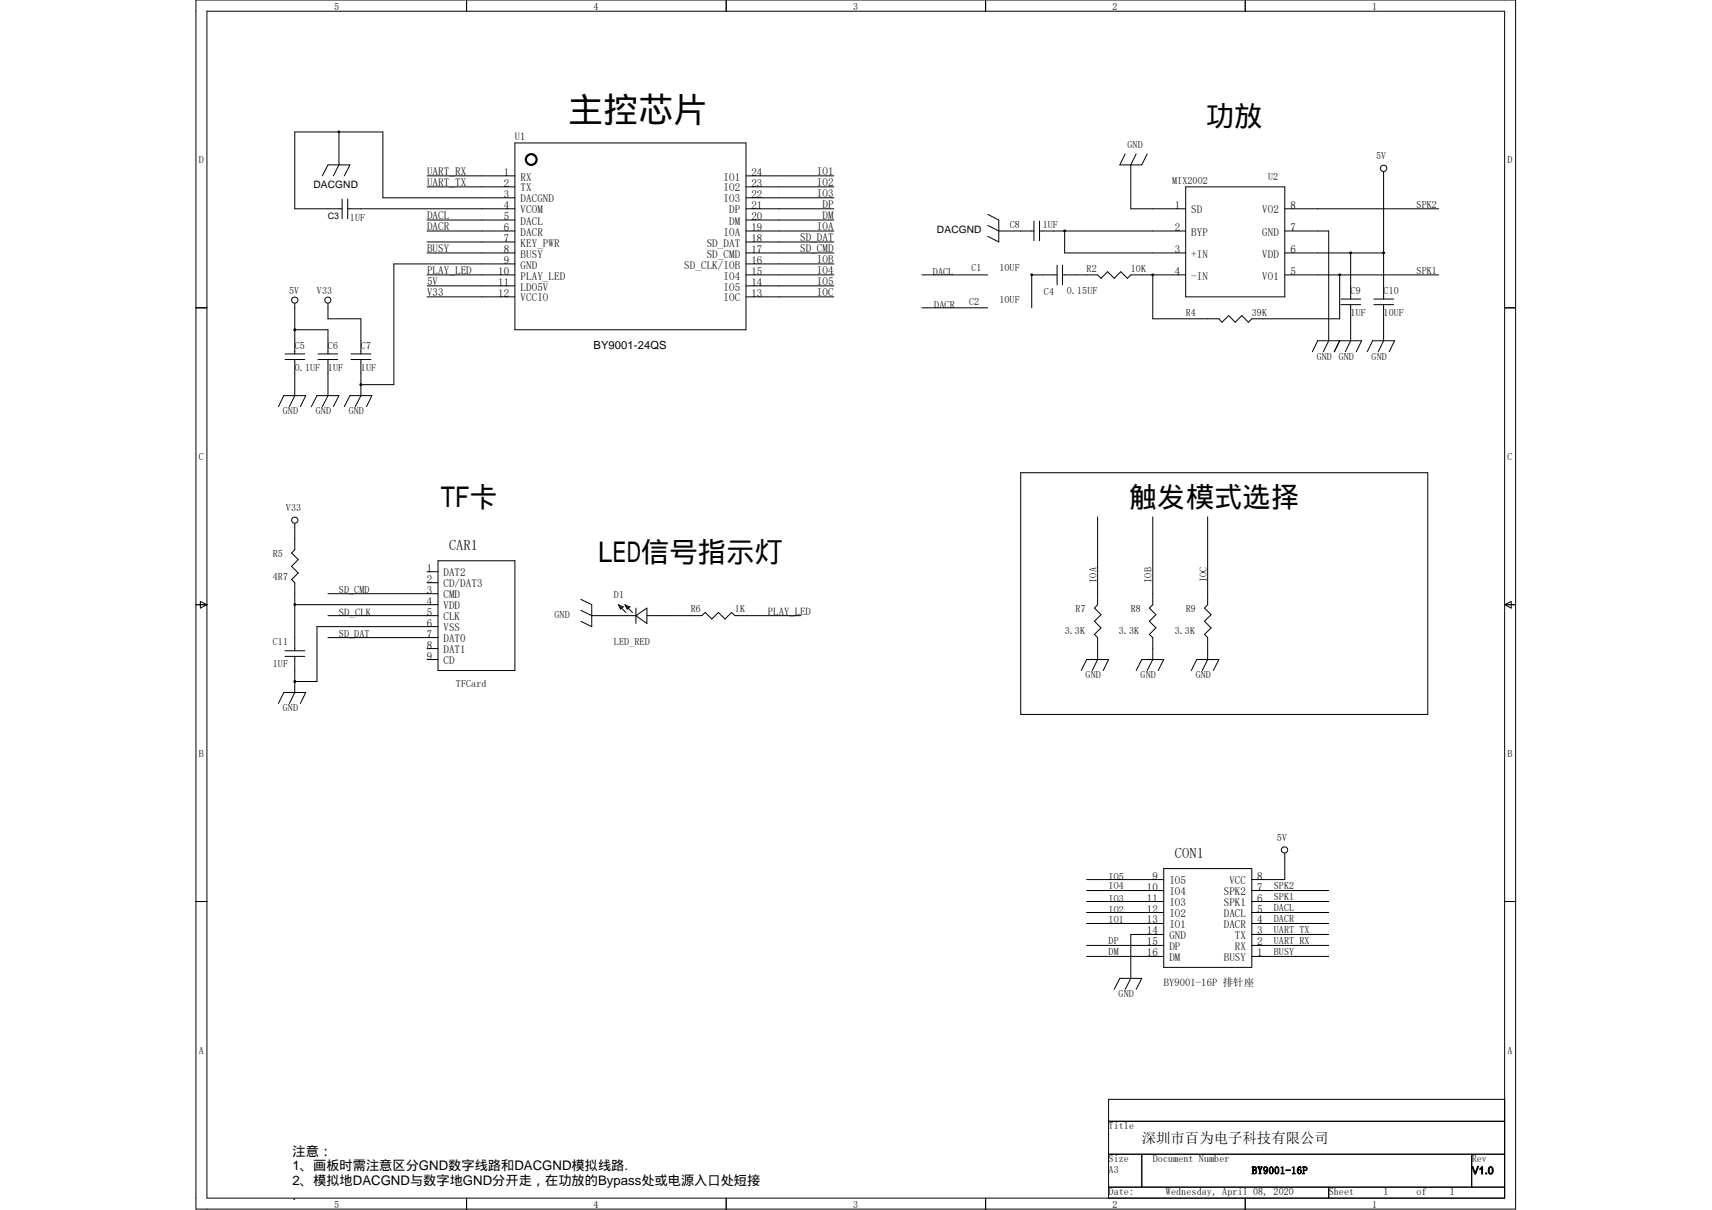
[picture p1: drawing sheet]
<svg xmlns="http://www.w3.org/2000/svg" width="297mm" height="210mm" viewBox="0 0 297 210" stroke-linecap="round" stroke-linejoin="round" font-family="sans-serif">
<g fill="none" stroke="#000" stroke-width=".17">
<path d="M34 0h228.9v209.8h-228.9zM35.9 1.9h225.1v206h-225.1zM80.9 0v1.9M126 0v1.9M171 0v1.9M216 0v1.9M55.9 30.5l1-1.9h3.8l-1 1.9M58.8 22.9v5.7l-1 1.9M59.4 34.5v3.5M60.3 36.2h29M60.3 34.5v3.5M74.1 32.4h15.2"/>
<path d="M74.1 30.5h15.2M74.1 38.2h15.2M89.3 34.3h-22.9v-11.4h-15.3v13.3h8.3M89.3 24.8h40.1v32.4h-40.1zM129.4 32.4h15.3M129.4 36.2h15.3M129.4 34.3h15.3M129.4 30.5h15.3M129.4 38.2h15.3M171.4 39.1l1.9 1h6.1M171.4 37.2l1.9 1v3.8l-1.9-1M179.4 38.4v3.4"/>
<path d="M180.3 38.4v3.4M184.6 40h.2v.2h-.2zM195.2 26.7l-.9 1.9h3.8l.9-1.9M197.1 26.7l-.9 1.9v7.6h9.5M205.7 32.4h17.2v19.1h-17.2zM222.9 36.2h26.7M240 29.8v22.1M34 53.4h1.9M51.1 57.2h5.8v4.2M51.1 52.7v8.7M56.9 52.7v2.6h5.7v6.1M74.1 47.7h15.2"/>
<path d="M74.1 51.5h15.2M74.1 40.1h15.2M74.1 43.9h15.2M74.1 42h15.2M74.1 49.6h15.2M89.3 45.8h-21v21h-5.7M129.4 47.7h15.3M129.4 51.5h15.3M129.4 40.1h15.3M129.4 43.9h15.3M129.4 42h15.3M129.4 45.8h15.3"/>
<path d="M129.4 49.6h15.3M159.9 53.4h11.5M159.9 47.7h11.5M178.9 47.6h.2v.2h-.2zM180.3 40.1h25.4M183.4 47.7h-4.4v5.7M183.4 46v3.4M184.3 47.7h6.1l.6 .6 1.2-1.1 1.1 1.1 1.1-1.1 1.2 1.1 .6-.6h9.5M184.3 46v3.4M184.7 40.1v3.8h21M200 47.7h.1M200 47.7v7.6h11.5l.5 .6 1.1-1.1 1.2 1.1 1.1-1.1 1.2 1.1 .6-.6h15.2v-7.6"/>
<path d="M222.9 40.1h7.6v19l-.9 1.9M222.9 47.7h26.7M222.9 43.9h17.1M232.3 47.6h.2v.2h-.2zM232.4 59.1l-.9 1.9M232.6 52.9h3.5M232.6 51.9h3.5M234.2 43.8h.2v.2h-.2zM234.3 43.9v8M234.3 52.9v6.2l-.9 1.9M238.3 52.9h3.5M238.3 51.9h3.5"/>
<path d="M239.9 43.8h.3v.2h-.3zM240 52.9v6.2l-.9 1.9M261 53.4h1.9M48.3 70.6l.9-1.9h3.8l-.9 1.9M49.4 62.4h3.5M49.4 61.4h3.5M51.1 62.4v6.3l-.9 1.9M54 70.6l1-1.9h3.8l-1 1.9M55.2 62.4h3.4M55.2 61.4h3.4M56.9 62.4v6.3l-1 1.9M59.7 70.6l1-1.9h3.8l-.9 1.9"/>
<path d="M60.9 62.4h3.4M60.9 61.4h3.4M62.6 62.4v6.3l-1 1.9M227.7 61l.9-1.9h7.6l-.9 1.9M237.2 61l.9-1.9h3.8l-.9 1.9M51.1 90.8v4.6l-.5 .6 1.1 1.1-1.1 1.2 1.1 1.1-1.1 1.2 .5 .5v11.8M74.1 99.2h1.9M76 97.3h13.3v19.1h-13.3zM177.1 82h70.6v42h-70.6zM190.4 89.7v15.2l-.5 .6 1.1 1.2-1.1 1.1 1.1 1.2-1.1 1.1 .5 .6v3.8l-.9 1.9M200 89.7v15.2l-.6 .6 1.1 1.2-1.1 1.1 1.1 1.2-1.1 1.1 .6 .6v3.8l-1 1.9M209.5 89.7v15.2l-.5 .6 1.1 1.2-1.1 1.1 1.1 1.2-1.1 1.1 .5 .6v3.8l-.9 1.9"/>
<path d="M34 104.9h1.9M34.8 104.4l1.1 .5-1.1 .6zM49.4 113.9h3.5M49.4 112.9h3.5M51 104.8h.3v.2h-.3zM51.1 104.9h24.9M51.1 113.9v6.3l-.9 1.9M56.9 106.8h19.1M56.9 110.7h19.1M56.9 103h19.1M74.1 112.6h1.9M74.1 114.5h1.9"/>
<path d="M74.1 101.1h1.9M76 108.8h-21v9.5h-3.9M100.8 105.9l1.9 .9h7.6M100.8 104l1.9 .9v3.9l-1.9-1M107.3 104.9l.7 .4-.3 .4zM107.4 105.2l1.2 1.1M108 105.3h.1M108.4 104.9l.8 .4-.4 .4zM108.6 105.2l1.1 1.1M109.2 105.3h.1M110.3 106.8h.1M110.3 105.5v2.7"/>
<path d="M110.3 106.8l1.9-1.3v2.7zM112.2 106.8h9.6l.5-.5 1.2 1.1 1.1-1.1 1.2 1.1 1.1-1.1 .6 .5h11.4M187.6 116.4l.9-1.9h3.8l-.9 1.9M197.1 116.4l1-1.9h3.8l-1 1.9M206.7 116.4l.9-1.9h3.9l-1 1.9M261 104.9h1.9M261 104.9l1.2-.5v1.1zM48.3 122.1l.9-1.9h3.8l-.9 1.9M34 156.5h1.9M188.5 156.5h13.4M188.5 158.4h13.4M188.5 154.6h13.4"/>
<path d="M188.5 152.7h13.4M201.9 150.7h15.3v17.2h-15.3zM217.2 156.5h13.3M217.2 158.4h13.3M217.2 154.6h13.3M222.9 148.1v4.6h-5.7M261 156.5h1.9M188.5 166h13.4M188.5 164.1h13.4M188.5 160.3h13.4M193.3 171.7l1-1.9h3.8l-1 1.9M201.9 162.2h-5.7v7.6l-1 1.9"/>
<path d="M217.2 166h13.3M217.2 164.1h13.3M217.2 162.2h13.3M217.2 160.3h13.3M192.3 194.6h68.7M261 190.8h-68.7v17.1M80.9 207.9v1.9M126 207.9v1.9M171 207.9v1.9M192.3 200.3h68.7M192.3 206h68.7M198.1 200.3v5.7"/>
<path d="M216 207.9v1.9M230.5 206v1.9M255.3 200.3v5.7"/>
<circle cx="58.8" cy="22.9" r=".15"/>
<circle cx="240" cy="29.2" r=".55"/>
<circle cx="51.1" cy="57.2" r=".17"/>
<circle cx="51.1" cy="52.1" r=".54"/>
<circle cx="56.9" cy="52.1" r=".53"/>
<circle cx="200" cy="47.7" r=".15"/>
<circle cx="62.6" cy="66.7" r=".16"/>
<circle cx="51.1" cy="90.3" r=".54"/>
<circle cx="51.1" cy="118.3" r=".17"/>
<circle cx="222.9" cy="147.5" r=".54"/>
</g>
<circle cx="92.2" cy="27.7" r=".93" fill="none" stroke="#000" stroke-width=".38"/>
<g fill="#000">
<path d="M178.9 47.6h.2v.2h-.2z" fill-rule="evenodd"/>
<path d="M184.6 40h.2v.2h-.2z" fill-rule="evenodd"/>
<path d="M232.3 47.6h.2v.2h-.2z" fill-rule="evenodd"/>
<path d="M234.2 43.8h.2v.2h-.2z" fill-rule="evenodd"/>
<path d="M239.9 43.8h.3v.2h-.3z" fill-rule="evenodd"/>
<path d="M51 104.8h.3v.2h-.3z" fill-rule="evenodd"/>
<circle cx="58.8" cy="22.9" r=".15"/>
<circle cx="51.1" cy="57.2" r=".17"/>
<circle cx="200" cy="47.7" r=".15"/>
<circle cx="62.6" cy="66.7" r=".16"/>
<circle cx="51.1" cy="118.3" r=".17"/>
</g>
<path d="M172.2 46.5v2.6v-.3M172.4 53.3l-.2 .1v.7h-.4v1.4l.2-.4M172.6 46.6l-.1 .1v1.4h.4v.3l.1-.1M173.1 52.3h-.2v1.1a.83 .83 0 0 0 .3 1v1.1l.2-.4M173.7 52.9l-.1 .5v1.4v-.3M175.9 51l-.7 .7a.47 .47 0 0 1-.6 .3v.3h-1v.4h-.4l.3-.2M176.7 52.8l-.4 .3a.93 .93 0 0 1-1 .3v.3h-.7v.4h-.7v.3l.1-.3M177.2 52.6l-.1 .1v.7a.83 .83 0 0 1-.4 1v.7l.3-.1M177.4 47.5l-.3 .2h-.4a.59 .59 0 0 1-.7 .7v.4l.3-.2" fill="none" stroke="#fff" stroke-width="1.4" stroke-linecap="butt"/>
<text font-size="6.1" x="98.6" y="21.3">主控芯片</text>
<g font-size="4.9">
<text x="209.2" y="21.8">功放</text>
<text x="76.5" y="88">TF卡</text>
<text x="195.8" y="88">触发模式选择</text>
<text x="103.8" y="97.5">LED信号指示灯</text>
</g>
<g font-size="2.5">
<text x="77.9" y="95.4">CAR1</text>
<text x="203.8" y="148.8">CON1</text>
<text x="198.1" y="198.4">深圳市百为电子科技有限公司</text>
</g>
<g font-size="2.3">
<text x="50.8" y="200.5">注意：</text>
<text x="50.8" y="203.1">1、画板时需注意区分GND数字线路和DACGND模拟线路.</text>
<text x="50.8" y="205.6">2、模拟地DACGND与数字地GND分开走，在功放的Bypass处或电源入口处短接</text>
<text x="50.8" y="208.2">.</text>
</g>
<g font-size="1.9">
<text x="74.1" y="32.3">UART_TX</text>
<text x="74.1" y="30.4">UART_RX</text>
<text x="87.4" y="32.4">2</text>
<text x="87.4" y="34.3">3</text>
<text x="87.4" y="30.5">1</text>
<text x="90.3" y="31.3">RX</text>
<text x="90.3" y="35.1">DACGND</text>
<text x="90.3" y="33.2">TX</text>
<text x="125.5" y="35.1">IO3</text>
<text x="125.5" y="31.3">IO1</text>
<text x="125.5" y="33.2">IO2</text>
<text x="130.3" y="32.4">23</text>
<text x="130.3" y="34.3">22</text>
<text x="130.3" y="30.5">24</text>
<text x="141.7" y="32.3">IO2</text>
<text x="141.7" y="30.4">IO1</text>
<text x="141.7" y="34.2">IO3</text>
<text x="74.1" y="38">DACL</text>
<text x="74.1" y="39.9">DACR</text>
<text x="87.4" y="42">7</text>
<text x="87.4" y="36.2">4</text>
<text x="87.4" y="38.2">5</text>
<text x="87.4" y="40.1">6</text>
<text x="90.3" y="37">VCOM</text>
<text x="90.3" y="40.9">DACR</text>
<text x="90.3" y="39">DACL</text>
<text x="125.5" y="40.9">IOA</text>
<text x="126.5" y="37">DP</text>
<text x="126.5" y="39">DM</text>
<text x="130.3" y="36.2">21</text>
<text x="130.3" y="38.2">20</text>
<text x="130.3" y="40.1">19</text>
<text x="130.3" y="42">18</text>
<text x="138.8" y="41.8">SD_DAT</text>
<text x="141.7" y="39.9">IOA</text>
<text x="142.7" y="36.1">DP</text>
<text x="142.7" y="38">DM</text>
<text x="203.8" y="36.2">1</text>
<text x="203.8" y="40.1">2</text>
<text x="206.7" y="40.9">BYP</text>
<text x="206.7" y="37">SD</text>
<text x="219" y="37">VO2</text>
<text x="219" y="40.9">GND</text>
<text x="223.9" y="36.2">8</text>
<text x="223.9" y="40.1">7</text>
<text x="74.1" y="47.5">PLAY_LED</text>
<text x="74.1" y="43.7">BUSY</text>
<text x="86.4" y="47.7">10</text>
<text x="87.4" y="43.9">8</text>
<text x="87.4" y="45.8">9</text>
<text x="90.3" y="42.8">KEY_PWR</text>
<text x="90.3" y="46.6">GND</text>
<text x="90.3" y="44.7">BUSY</text>
<text x="118.7" y="46.6">SD_CLK/IOB</text>
<text x="122.6" y="42.8">SD_DAT</text>
<text x="122.6" y="44.7">SD_CMD</text>
<text x="130.3" y="43.9">17</text>
<text x="130.3" y="45.8">16</text>
<text x="130.3" y="47.7">15</text>
<text x="138.8" y="43.7">SD_CMD</text>
<text x="141.7" y="47.5">IO4</text>
<text x="141.7" y="45.6">IOB</text>
<text x="203.8" y="43.9">3</text>
<text x="203.8" y="47.7">4</text>
<text x="206.7" y="44.7">+IN</text>
<text x="219" y="44.7">VDD</text>
<text x="223.9" y="43.9">6</text>
<text x="223.9" y="47.7">5</text>
<text x="74.1" y="49.4">5V</text>
<text x="74.1" y="51.4">V33</text>
<text x="86.4" y="49.6">11</text>
<text x="86.4" y="51.5">12</text>
<text x="90.3" y="48.5">PLAY_LED</text>
<text x="90.3" y="52.3">VCCIO</text>
<text x="90.3" y="50.4">LDO5V</text>
<text x="125.5" y="50.4">IO5</text>
<text x="125.5" y="52.3">IOC</text>
<text x="125.5" y="48.5">IO4</text>
<text x="130.3" y="49.6">14</text>
<text x="130.3" y="51.5">13</text>
<text x="141.7" y="51.4">IOC</text>
<text x="141.7" y="49.4">IO5</text>
<text x="206.7" y="48.5">-IN</text>
<text x="219" y="48.5">VO1</text>
<text x="103" y="60.6">BY9001-24QS</text>
<text x="74" y="99.2">1</text>
<text x="74" y="101.1">2</text>
<text x="76.9" y="100">DAT2</text>
<text x="76.9" y="101.9">CD/DAT3</text>
<text x="74" y="103">3</text>
<text x="74" y="104.9">4</text>
<text x="74" y="106.8">5</text>
<text x="76.9" y="103.8">CMD</text>
<text x="76.9" y="105.7">VDD</text>
<text x="76.9" y="107.7">CLK</text>
<text x="74" y="110.7">7</text>
<text x="74" y="112.6">8</text>
<text x="74" y="108.8">6</text>
<text x="76.9" y="111.5">DAT0</text>
<text x="76.9" y="113.4">DAT1</text>
<text x="76.9" y="109.6">VSS</text>
<text x="74" y="114.5">9</text>
<text x="76.9" y="115.3">CD</text>
<text x="199" y="154.6">10</text>
<text x="199.9" y="152.7">9</text>
<text x="202.9" y="153.5">IO5</text>
<text x="202.9" y="155.4">IO4</text>
<text x="212.3" y="155.4">SPK2</text>
<text x="213.3" y="153.5">VCC</text>
<text x="218.1" y="152.7">8</text>
<text x="218.1" y="154.6">7</text>
<text x="199" y="158.4">12</text>
<text x="199" y="160.3">13</text>
<text x="199" y="156.5">11</text>
<text x="202.9" y="157.3">IO3</text>
<text x="202.9" y="159.2">IO2</text>
<text x="202.9" y="161.1">IO1</text>
<text x="212.3" y="161.1">DACR</text>
<text x="212.3" y="157.3">SPK1</text>
<text x="212.3" y="159.2">DACL</text>
<text x="218.1" y="160.3">4</text>
<text x="218.1" y="156.5">6</text>
<text x="218.1" y="158.4">5</text>
<text x="199" y="162.2">14</text>
<text x="199" y="164.1">15</text>
<text x="199" y="166">16</text>
<text x="202.9" y="163">GND</text>
<text x="202.9" y="164.9">DP</text>
<text x="202.9" y="166.8">DM</text>
<text x="212.3" y="166.8">BUSY</text>
<text x="214.2" y="163">TX</text>
<text x="214.2" y="164.9">RX</text>
<text x="218.1" y="162.2">3</text>
<text x="218.1" y="164.1">2</text>
<text x="218.1" y="166">1</text>
</g>
<g font-size="1.8">
<text x="89.3" y="24.2">U1</text>
<text x="54.4" y="32.6">DACGND</text>
<text x="162.6" y="40.5">DACGND</text>
<text x="58.8" y="106.8">SD_CLK</text>
<text x="133.2" y="106.7">PLAY_LED</text>
<text x="201.9" y="171.2">BY9001-16P 排针座</text>
<text x="217.2" y="203.8">BY9001-16P</text>
<text x="255.3" y="203.8">V1.0</text>
</g>
<g font-size="1.7">
<text x="58" y="1.7">5</text>
<text x="103" y="1.7">4</text>
<text x="148" y="1.7">3</text>
<text x="193" y="1.7">2</text>
<text x="238" y="1.7">1</text>
<text x="34.5" y="28.4">D</text>
<text x="195.6" y="25.7">GND</text>
<text x="238.7" y="27.6">5V</text>
<text x="261.5" y="28.4">D</text>
<text x="203.3" y="31.9">MIX2002</text>
<text x="220" y="31.3">U2</text>
<text x="60.7" y="38.3">1UF</text>
<text x="175.2" y="39.5">C8</text>
<text x="180.9" y="39.5">1UF</text>
<text x="245.7" y="36.1">SPK2</text>
<text x="161.8" y="47.7">DACL</text>
<text x="168.5" y="47">C1</text>
<text x="173.4" y="47">10UF</text>
<text x="188.5" y="47.2">R2</text>
<text x="196.2" y="47.2">10K</text>
<text x="245.7" y="47.5">SPK1</text>
<text x="50.2" y="51">5V</text>
<text x="55" y="51">V33</text>
<text x="162.1" y="53.5">DACR</text>
<text x="168.2" y="52.9">C2</text>
<text x="173.4" y="52.6">10UF</text>
<text x="181.1" y="51.1">C4</text>
<text x="185.1" y="51">0.15UF</text>
<text x="234.3" y="51">C9</text>
<text x="240" y="51">C10</text>
<text x="205.7" y="54.8">R4</text>
<text x="217.2" y="54.8">39K</text>
<text x="234.3" y="54.8">1UF</text>
<text x="240" y="54.8">10UF</text>
<text x="51.1" y="60.5">C5</text>
<text x="51.1" y="64.3">0.1UF</text>
<text x="56.9" y="60.5">C6</text>
<text x="56.9" y="64.3">1UF</text>
<text x="62.6" y="60.5">C7</text>
<text x="62.6" y="64.3">1UF</text>
<text x="228.4" y="62.4">GND GND</text>
<text x="238" y="62.4">GND</text>
<text x="49.1" y="71.9">GND</text>
<text x="54.8" y="71.9">GND</text>
<text x="60.5" y="71.9">GND</text>
<text x="34.5" y="79.9">C</text>
<text x="261.5" y="79.9">C</text>
<text x="49.6" y="88.7">V33</text>
<text x="47.3" y="96.7">R5</text>
<text x="47.3" y="100.6">4R7</text>
<text x="190.2" y="101.1" transform="rotate(-90 190.2 101.1)">IOA</text>
<text x="199.8" y="101.1" transform="rotate(-90 199.8 101.1)">IOB</text>
<text x="209.3" y="101" transform="rotate(-90 209.3 101)">IOC</text>
<text x="58.8" y="102.9">SD_CMD</text>
<text x="96.2" y="107.2">GND</text>
<text x="106.5" y="103.8">D1</text>
<text x="119.8" y="106.3">R6</text>
<text x="127.5" y="106.3">1K</text>
<text x="186.6" y="106.3">R7</text>
<text x="196.2" y="106.3">R8</text>
<text x="205.7" y="106.3">R9</text>
<text x="47.3" y="112">C11</text>
<text x="58.8" y="110.5">SD_DAT</text>
<text x="106.5" y="112">LED_RED</text>
<text x="184.7" y="110.1">3.3K</text>
<text x="194.1" y="110.1">3.3K</text>
<text x="203.8" y="110.1">3.3K</text>
<text x="47.3" y="115.8">1UF</text>
<text x="79.1" y="119.1">TFCard</text>
<text x="188.3" y="117.7">GND</text>
<text x="197.9" y="117.7">GND</text>
<text x="207.4" y="117.7">GND</text>
<text x="49.1" y="123.4">GND</text>
<text x="34.5" y="131.4">B</text>
<text x="261.5" y="131.4">B</text>
<text x="221.5" y="146">5V</text>
<text x="192.3" y="152.7">IO5</text>
<text x="192.3" y="154.3">IO4</text>
<text x="221" y="154.3">SPK2</text>
<text x="192.3" y="156.5">IO3</text>
<text x="192.3" y="158.4">IO2</text>
<text x="192.3" y="160.3">IO1</text>
<text x="221" y="160.1">DACR</text>
<text x="221" y="162">UART_TX</text>
<text x="221" y="156.3">SPK1</text>
<text x="221" y="158.2">DACL</text>
<text x="192.3" y="165.8">DM</text>
<text x="192.3" y="163.9">DP</text>
<text x="221" y="165.8">BUSY</text>
<text x="221" y="163.9">UART_RX</text>
<text x="194.1" y="173.1">GND</text>
<text x="34.5" y="182.9">A</text>
<text x="261.5" y="182.9">A</text>
<text x="192.3" y="196">Title</text>
<text x="192.3" y="201.7">Size</text>
<text x="192.3" y="203.6">A3</text>
<text x="200" y="201.7">Document Number</text>
<text x="255.3" y="201.7">Rev</text>
<text x="58" y="209.6">5</text>
<text x="103" y="209.6">4</text>
<text x="148" y="209.6">3</text>
<text x="192.3" y="207.4">Date:</text>
<text x="193" y="209.6">2</text>
<text x="202.3" y="207.4">Wednesday, April 08, 2020</text>
<text x="230.5" y="207.4">Sheet</text>
<text x="238" y="209.6">1</text>
<text x="240" y="207.4">1</text>
<text x="245.7" y="207.4">of</text>
<text x="251.5" y="207.4">1</text>
</g>
<text font-size="1.6" x="56.9" y="37.9">C3</text>
</svg>
